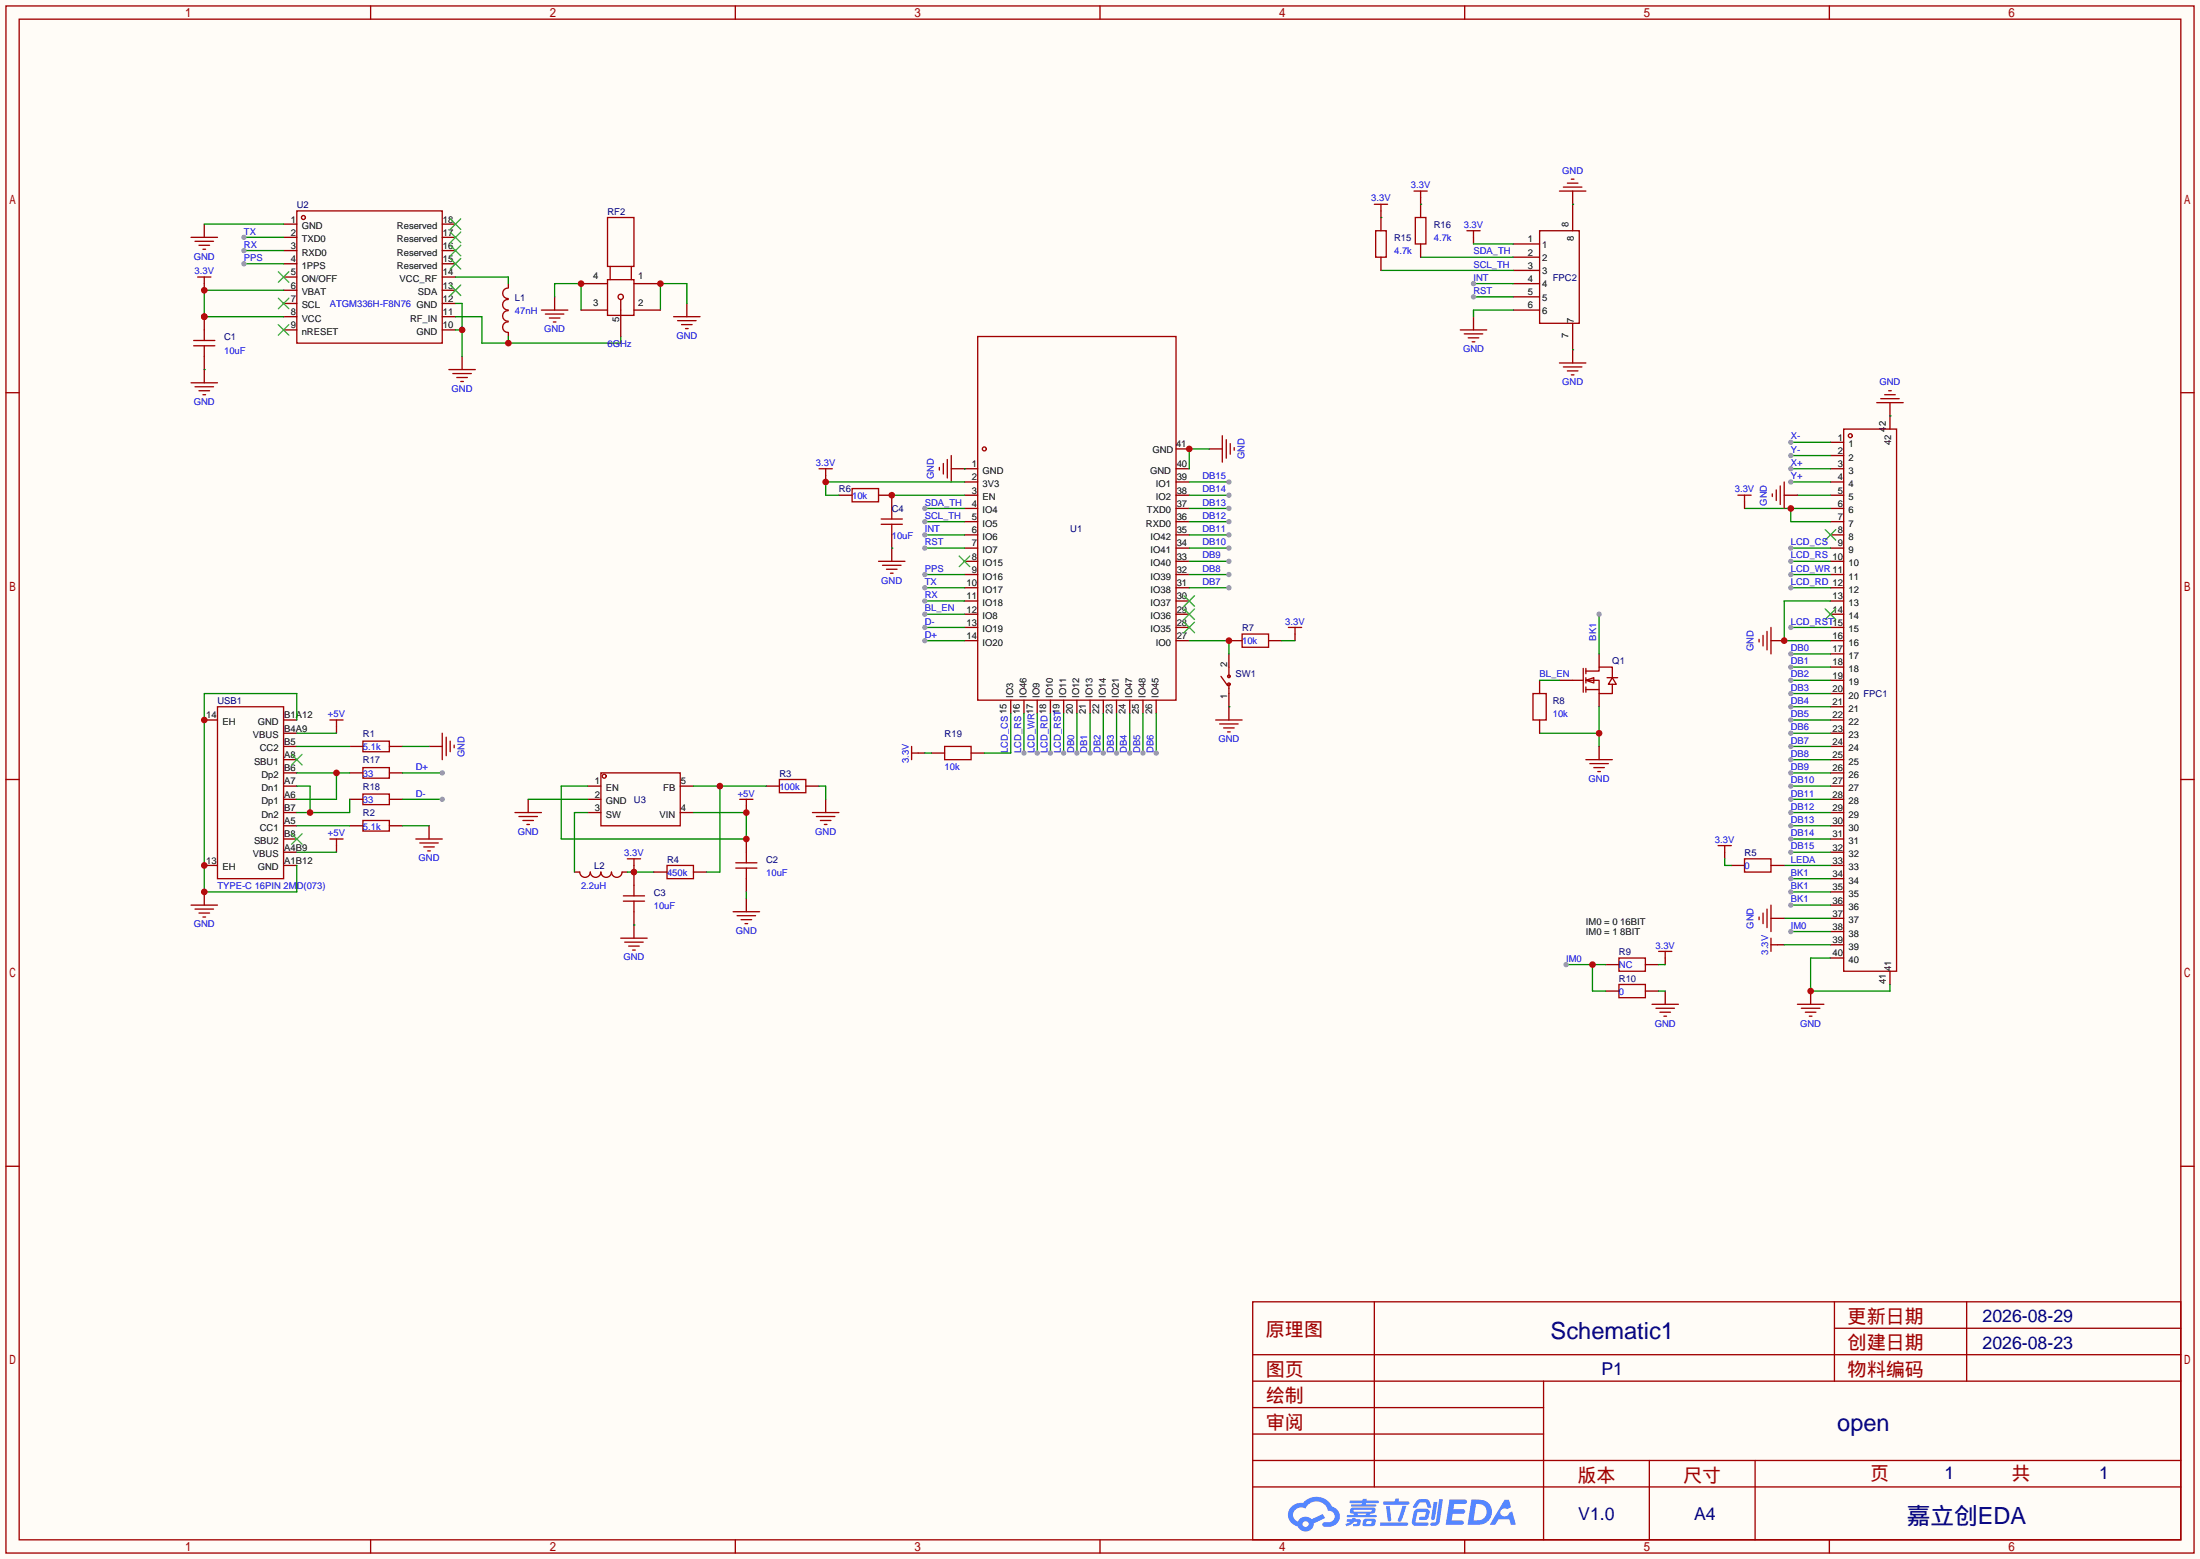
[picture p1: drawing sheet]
<svg xmlns="http://www.w3.org/2000/svg" width="423mm" height="299mm" viewBox="0 0 423 299" stroke-linecap="round" stroke-linejoin="round" font-family="sans-serif">
<path d="M0 0h422.7v299.5h-422.7z" fill="#fffcf7"/>
<g fill="none" stroke="#a10000" stroke-width=".25">
<path d="M1.1 1.1h420.4v297.2h-420.4zM3.7 3.7h415.3v292.1h-415.3zM71.2 1.1v2.6M141.3 1.1v2.6M211.3 1.1v2.6M281.4 1.1v2.6M351.5 1.1v2.6M1.1 75.4h2.6M419 75.4h2.5M1.1 149.7h2.6M419 149.7h2.5M1.1 224h2.6"/>
<path d="M419 224h2.5M240.7 250.1h178.3v45.7h-178.3zM264 250.1v35.5M352.4 250.1v15.2M352.4 255.1h66.6M377.8 250.1v15.2M240.7 270.4h55.8M240.7 265.3h178.3M240.7 275.5h55.8M240.7 260.2h178.3M296.5 265.3v30.5M71.2 295.8v2.5"/>
<path d="M141.3 295.8v2.5M211.3 295.8v2.5M240.7 285.6h178.3M240.7 280.5h178.3M281.4 295.8v2.5M316.9 280.5v15.3M337.2 280.5v15.3M351.5 295.8v2.5"/>
</g>
<g fill="#5487ff">
<path d="M278.5 288h2.1a.97 .97 0 0 1 1.3 .5 .53 .53 0 0 1-.7 .4h-1.8l-.2 1h1.9a.43 .43 0 0 1 .4 .5 .43 .43 0 0 1-.5 .4h-1.9l-.2 1.3h1.7a.45 .45 0 0 1 .6 .1 .45 .45 0 0 1-.2 .6l-3.3 .1z"/>
<path d="M289.1 288.1h.8l.4 1.4-.7 .4a.82 .82 0 0 0-1.2 .1 .82 .82 0 0 0 .1 1.1 .82 .82 0 0 0 1.1 0l.3-.5 .6-.3 .7 2.6h-1l-.2-1.1h-2.1l-.6 1.1h-1.1z"/>
<path d="M275.4 288.5h.8l-.5 3.2a.36 .36 0 0 1-.4 .3 .36 .36 0 0 1-.4-.3z"/>
<path d="M276.5 288h.7l-.6 4.3a1.13 1.13 0 0 1-1.8 .6l.2-.4 .7-.1 .2-.2z"/>
<path d="M272.2 288.3l.6-.3h1a.77 .77 0 0 1 .9 .5l.3 .9-.2 .2h-.5l-.3-.9-.2-.1h-1l-.7 1h-.6l-.1-.2z"/>
<path d="M271.8 290.2l.5-.4h1.7a.66 .66 0 0 1 .6 1l-.1 .4a.81 .81 0 0 1-.9 .8h-.7a.32 .32 0 0 1-.3-.4 .32 .32 0 0 1 .4-.3h.7l.2-.8h-1.6l-.3 1.9 2.1 .1a.32 .32 0 0 1 .3 .3 .32 .32 0 0 1-.3 .3h-2.3l-.5-.3-.1-.5z"/>
<path d="M265.2 292.4h5a.33 .33 0 0 1 .3 .4 .33 .33 0 0 1-.3 .3h-4.9l-.2-.2z"/>
<path d="M269.5 289.3h.7l-.6 2a1.04 1.04 0 0 1-.7 1l-.4-.3z"/>
<path d="M266.3 289.3h.7l.3 2.6a.34 .34 0 0 1-.3 .3 .34 .34 0 0 1-.4-.2z"/>
<path d="M265.8 288.4h2.2l.2-.6h.6l-.1 .6h1.8a.32 .32 0 0 1 .3 .3 .32 .32 0 0 1-.4 .3h-4.5l-.2-.1z"/>
<path d="M258.8 291.8h.9l.1-.2h.7l-.1 .2 .9 .1a.82 .82 0 0 1-.6 1.3h-.8v-.5l.8-.1v-.3h-.5l-.5 .4-1 .5-.2-.5 1-.4h-.8z"/>
<path d="M259.3 288.3h2.5v-.4h.8l-.1 .4h2.2l.2 .2-.2 .2h-2.3v.3h1.8l.2 .2-.2 .2h-4.5l-.2-.2 .1-.2h2l.1-.3h-2.3l-.1-.1z"/>
<path d="M282.7 288l-.8 4.9h1.7a2.47 2.47 0 0 0 2.9-1.7 2.47 2.47 0 0 0-1.4-3zM283.6 288.9a1.61 1.61 0 0 1 2 1.4 1.61 1.61 0 0 1-1.8 1.8h-.7z"/>
<path d="M259.5 289.8a.55 .55 0 0 0-.2 .7 .55 .55 0 0 0 .7 .2l.1 .3h-1.3v.4h5.5l.2-.1-.2-.3h-1.2l.2-.3a.7 .7 0 0 0 .8-.2 .7 .7 0 0 0 0-.9h-4.2zM260.1 290h3.3l.2 .1-.2 .3h-3.3l-.1-.2zM260.8 290.7h1.7l-.2 .3h-1.4z"/>
<path d="M262 291.9a1.05 1.05 0 0 0-.1 1.2 2.91 2.91 0 0 0 2.2-.1 .98 .98 0 0 0 0-1.2l-1.6-.1zM262.6 292.2h.8h.1v.3l-.2 .2h-.8z"/>
<path d="M248.2 289.4a2.23 2.23 0 0 0-.7 2.3 2.23 2.23 0 0 0 1.8 1.5 1.58 1.58 0 0 0 1.8 1 1.58 1.58 0 0 0 1.3-1.6l2.2-1-.5-.8-2.1 1a1.65 1.65 0 0 0-2.7 .5 1.45 1.45 0 0 1-.7-2 1.45 1.45 0 0 1 2-.6l.2 .1a2.3 2.3 0 0 1 2.3-1.4 2.3 2.3 0 0 1 2.1 1.8 1.12 1.12 0 0 1 1.2 1 1.12 1.12 0 0 1-1.1 1.2h-.7a.45 .45 0 0 0-.6 .4 .45 .45 0 0 0 .5 .5 2.21 2.21 0 0 0 2.2-.6 2.21 2.21 0 0 0 .5-2.2 2.13 2.13 0 0 0-1.3-1.1 3.3 3.3 0 0 0-5.6-.7l-1.1 .1zM250.3 292.8a.57 .57 0 0 1 1.1 0 .57 .57 0 0 1-1.1 0z"/>
</g>
<g fill="none" stroke="#a10000" stroke-width=".25">
<path d="M57 40.5h28v25.4h-28zM295.8 44.3h7.6v17.8h-7.6zM187.8 64.6h38.1v69.9h-38.1zM354.2 82.4h10.2v104.2h-10.2zM41.8 135.8h12.7v33h-12.7zM115.4 148.5h15.3v10.1h-15.3z"/>
<circle cx="58.3" cy="41.8" r=".38"/>
<circle cx="189.1" cy="86.2" r=".38"/>
<circle cx="355.5" cy="83.7" r=".38"/>
<circle cx="116.1" cy="149.1" r=".38"/>
</g>
<g fill="none" stroke="#870000" stroke-width=".25">
<path d="M302.1 39.2v5.1M54.5 43.1h2.5M54.5 45.6h2.5M54.5 48.1h2.5M54.5 50.7h2.5M54.5 53.2h2.5M54.5 55.8h2.5M54.5 58.3h2.5M85 43.1h2.5M85 45.6h2.5M85 48.1h2.5M85 50.7h2.5"/>
<path d="M85 53.2h2.5M85 55.8h2.5M85 58.3h2.5M290.7 46.9h5.1M290.7 49.4h5.1M290.7 51.9h5.1M290.7 54.5h5.1M290.7 57h5.1M290.7 59.6h5.1M54.5 60.8h2.5M54.5 63.4h2.5M85 60.8h2.5"/>
<path d="M85 63.4h2.5M302.1 62.1v5.1M363.1 79.9v2.5M185.3 90h2.5M185.3 92.6h2.5M185.3 95.1h2.5M185.3 97.7h2.5M225.9 90h2.6M225.9 92.6h2.6M225.9 95.1h2.6M225.9 97.7h2.6M225.9 86.2h2.6"/>
<path d="M351.7 85h2.5M351.7 87.5h2.5M351.7 90h2.5M351.7 92.6h2.5M351.7 95.1h2.5M351.7 97.7h2.5M185.3 100.2h2.5M185.3 102.7h2.5M185.3 105.3h2.5M185.3 107.8h2.5M185.3 110.4h2.5M185.3 112.9h2.5"/>
<path d="M185.3 115.4h2.5M185.3 118h2.5M225.9 100.2h2.6M225.9 102.7h2.6M225.9 105.3h2.6M225.9 107.8h2.6M225.9 110.4h2.6M225.9 112.9h2.6M225.9 115.4h2.6M225.9 118h2.6M351.7 100.2h2.5M351.7 102.7h2.5"/>
<path d="M351.7 105.3h2.5M351.7 107.8h2.5M351.7 110.4h2.5M351.7 112.9h2.5M351.7 115.4h2.5M351.7 118h2.5M39.2 138.3h2.6M54.5 138.3h2.5M185.3 120.5h2.5M185.3 123.1h2.5M194.2 134.5v2.5M196.7 134.5v2.5"/>
<path d="M199.3 134.5v2.5M201.8 134.5v2.5M204.3 134.5v2.5M206.9 134.5v2.5M209.4 134.5v2.5M212 134.5v2.5M214.5 134.5v2.5M217 134.5v2.5M219.6 134.5v2.5M222.1 134.5v2.5M225.9 120.5h2.6M225.9 123.1h2.6"/>
<path d="M351.7 120.5h2.5M351.7 123.1h2.5M351.7 125.6h2.5M351.7 128.1h2.5M351.7 130.7h2.5M351.7 133.2h2.5M351.7 135.8h2.5M351.7 138.3h2.5M54.5 140.8h2.5M54.5 143.4h2.5M54.5 145.9h2.5M54.5 148.5h2.5"/>
<path d="M54.5 151h2.5M54.5 153.5h2.5M54.5 156.1h2.5M54.5 158.6h2.5M112.9 151h2.5M112.9 153.5h2.5M112.9 156.1h2.5M130.7 151h2.5M130.7 156.1h2.5M351.7 140.8h2.5M351.7 143.4h2.5M351.7 145.9h2.5"/>
<path d="M351.7 148.5h2.5M351.7 151h2.5M351.7 153.5h2.5M351.7 156.1h2.5M351.7 158.6h2.5M39.2 166.2h2.6M54.5 161.2h2.5M54.5 163.7h2.5M54.5 166.2h2.5M351.7 161.2h2.5M351.7 163.7h2.5M351.7 166.2h2.5"/>
<path d="M351.7 168.8h2.5M351.7 171.3h2.5M351.7 173.9h2.5M351.7 176.4h2.5M351.7 178.9h2.5M351.7 181.5h2.5M351.7 184h2.5M363.1 186.6v2.5"/>
</g>
<g fill="none" stroke="#3c3" stroke-width=".25">
<path d="M53.5 52.2l2 2M53.5 57.3l2 2M55.5 52.2l-2 2M55.5 57.3l-2 2M86.5 54.7l2 2.1M86.5 49.7l2 2M86.5 47.1l2 2M86.5 44.6l2 2M86.5 42l2 2.1M88.5 54.7l-2 2.1M88.5 49.7l-2 2M88.5 47.1l-2 2"/>
<path d="M88.5 44.6l-2 2M88.5 42l-2 2.1M53.5 62.4l2 2M55.5 62.4l-2 2M184.3 106.8l2 2M186.3 106.8l-2 2M227.5 119.5l2 2M227.5 117l2 2M227.5 114.4l2 2.1M229.5 119.5l-2 2M229.5 117l-2 2M229.5 114.4l-2 2.1"/>
<path d="M350.6 101.7l2.1 2.1M350.6 117l2.1 2M352.7 101.7l-2.1 2.1M352.7 117l-2.1 2M56 144.9l2 2M58 144.9l-2 2M56 160.1l2 2.1M58 160.1l-2 2.1"/>
</g>
<path d="M344 85h7.7" fill="none" stroke="#008700" stroke-width=".25"/>
<circle cx="344" cy="85" r=".51" fill="#999"/>
<path d="M344 87.5h7.7" fill="none" stroke="#008700" stroke-width=".25"/>
<circle cx="344" cy="87.5" r=".51" fill="#999"/>
<path d="M344 90h7.7" fill="none" stroke="#008700" stroke-width=".25"/>
<circle cx="344" cy="90" r=".51" fill="#999"/>
<path d="M344 92.6h7.7" fill="none" stroke="#008700" stroke-width=".25"/>
<circle cx="344" cy="92.6" r=".51" fill="#999"/>
<path d="M335.2 97.7h16.5M344 97.7v2.5h7.7M345.3 95.1h6.4" fill="none" stroke="#008700" stroke-width=".25"/>
<circle cx="344" cy="97.7" r=".63" fill="#c00"/>
<path d="M344 105.3h7.7" fill="none" stroke="#008700" stroke-width=".25"/>
<circle cx="344" cy="105.3" r=".51" fill="#999"/>
<path d="M344 107.8h7.7" fill="none" stroke="#008700" stroke-width=".25"/>
<circle cx="344" cy="107.8" r=".51" fill="#999"/>
<path d="M344 110.4h7.7" fill="none" stroke="#008700" stroke-width=".25"/>
<circle cx="344" cy="110.4" r=".51" fill="#999"/>
<path d="M344 112.9h7.7" fill="none" stroke="#008700" stroke-width=".25"/>
<circle cx="344" cy="112.9" r=".51" fill="#999"/>
<path d="M344 120.5h7.7" fill="none" stroke="#008700" stroke-width=".25"/>
<circle cx="344" cy="120.5" r=".51" fill="#999"/>
<path d="M344 125.6h7.7" fill="none" stroke="#008700" stroke-width=".25"/>
<circle cx="344" cy="125.6" r=".51" fill="#999"/>
<path d="M344 128.1h7.7" fill="none" stroke="#008700" stroke-width=".25"/>
<circle cx="344" cy="128.1" r=".51" fill="#999"/>
<path d="M344 130.7h7.7" fill="none" stroke="#008700" stroke-width=".25"/>
<circle cx="344" cy="130.7" r=".51" fill="#999"/>
<path d="M344 133.2h7.7" fill="none" stroke="#008700" stroke-width=".25"/>
<circle cx="344" cy="133.2" r=".51" fill="#999"/>
<path d="M344 135.8h7.7" fill="none" stroke="#008700" stroke-width=".25"/>
<circle cx="344" cy="135.8" r=".51" fill="#999"/>
<path d="M344 138.3h7.7" fill="none" stroke="#008700" stroke-width=".25"/>
<circle cx="344" cy="138.3" r=".51" fill="#999"/>
<path d="M344 140.8h7.7" fill="none" stroke="#008700" stroke-width=".25"/>
<circle cx="344" cy="140.8" r=".51" fill="#999"/>
<path d="M344 143.4h7.7" fill="none" stroke="#008700" stroke-width=".25"/>
<circle cx="344" cy="143.4" r=".51" fill="#999"/>
<path d="M344 145.9h7.7" fill="none" stroke="#008700" stroke-width=".25"/>
<circle cx="344" cy="145.9" r=".51" fill="#999"/>
<path d="M344 148.5h7.7" fill="none" stroke="#008700" stroke-width=".25"/>
<circle cx="344" cy="148.5" r=".51" fill="#999"/>
<path d="M344 151h7.7" fill="none" stroke="#008700" stroke-width=".25"/>
<circle cx="344" cy="151" r=".51" fill="#999"/>
<path d="M344 153.5h7.7" fill="none" stroke="#008700" stroke-width=".25"/>
<circle cx="344" cy="153.5" r=".51" fill="#999"/>
<path d="M344 156.1h7.7" fill="none" stroke="#008700" stroke-width=".25"/>
<circle cx="344" cy="156.1" r=".51" fill="#999"/>
<path d="M344 158.6h7.7" fill="none" stroke="#008700" stroke-width=".25"/>
<circle cx="344" cy="158.6" r=".51" fill="#999"/>
<path d="M344 161.2h7.7" fill="none" stroke="#008700" stroke-width=".25"/>
<circle cx="344" cy="161.2" r=".51" fill="#999"/>
<path d="M344 163.7h7.7" fill="none" stroke="#008700" stroke-width=".25"/>
<circle cx="344" cy="163.7" r=".51" fill="#999"/>
<path d="M342.8 166.2h8.9M344 168.8h7.7" fill="none" stroke="#008700" stroke-width=".25"/>
<circle cx="344" cy="168.8" r=".51" fill="#999"/>
<path d="M344 171.3h7.7" fill="none" stroke="#008700" stroke-width=".25"/>
<circle cx="344" cy="171.3" r=".51" fill="#999"/>
<path d="M344 173.9h7.7" fill="none" stroke="#008700" stroke-width=".25"/>
<circle cx="344" cy="173.9" r=".51" fill="#999"/>
<path d="M342.8 176.4h8.9M344 178.9h7.7" fill="none" stroke="#008700" stroke-width=".25"/>
<circle cx="344" cy="178.9" r=".51" fill="#999"/>
<path d="M302.1 36.7v2.5M283.1 60.8v2.6M302.1 67.2v2.5M363.1 77.3v2.6M299.6 130.7h2.5M307.2 125.6v2.5M307.2 133.2v2.6M347.9 190.4v2.5" fill="none" stroke="#870000" stroke-width=".25"/>
<g fill="none" stroke="#a10000" stroke-width=".25">
<path d="M299.6 36.7h5.1M300.4 35.9h3.5M301.1 35.2h2M301.9 34.4h.5M280.5 63.4h5.1M281.3 64.1h3.6M282.1 64.9h2M282.8 65.7h.5M299.6 69.7h5.1M300.4 70.5h3.5M301.1 71.2h2M301.9 72h.5"/>
<path d="M360.6 77.3h5M361.3 76.6h3.6M362.1 75.8h2M362.8 75.1h.5M302.1 130.7h2.1M304.2 128.4v4.6M304.7 130.7l1.5-.5v1zM304.7 128.9h2.5v-.8h2.6v2.1M304.7 130.7h2.5v2.5h2.6v-1.8M304.7 132.5h2.5M304.7 128.4v1M304.7 130.2v1"/>
<path d="M304.7 132v1M308.7 130.2h2.1M309.8 130.2l.7 1.2h-1.5zM345.3 192.9h5.1M346.1 193.7h3.5M346.8 194.4h2.1M347.6 195.2h.5"/>
</g>
<path d="M363.1 79.9h.1M307.2 118v7.6" fill="none" stroke="#008700" stroke-width=".25"/>
<circle cx="307.2" cy="118" r=".51" fill="#999"/>
<path d="M307.2 135.8v7.6M295.8 140.8h11.4" fill="none" stroke="#008700" stroke-width=".25"/>
<circle cx="307.2" cy="140.8" r=".63" fill="#c00"/>
<path d="M97.7 54.5v.7M97.7 63.9v.7" fill="none" stroke="#870000" stroke-width=".25"/>
<path d="M97.6 59.7a1.01 1.01 0 0 0-1 1 1.01 1.01 0 0 0 1 1M97.6 57.5a1.01 1.01 0 0 0-1 1 1.01 1.01 0 0 0 1 1M97.6 55.3a1.01 1.01 0 0 0-1 1 1.01 1.01 0 0 0 1 1.1M97.7 61.8a1.01 1.01 0 0 0-1.1 1 1.01 1.01 0 0 0 1 1.1" fill="none" stroke="#a10000" stroke-width=".25"/>
<path d="M87.5 53.2h10.2v1.3M87.5 60.8h5.1v5.1h26.7v-1.3M97.7 64.6v1.3" fill="none" stroke="#008700" stroke-width=".25"/>
<circle cx="97.7" cy="65.9" r=".63" fill="#c00"/>
<path d="M39.2 43.1v2.5M106.6 57v2.6M132 58.3v2.5M39.2 71v2.5M88.8 68.5v2.5M182.8 90h2.5M232.3 86.2h2.5M39.2 171.3v2.6" fill="none" stroke="#870000" stroke-width=".25"/>
<g fill="none" stroke="#a10000" stroke-width=".25">
<path d="M36.7 45.6h5.1M37.5 46.4h3.5M38.2 47.1h2.1M39 47.9h.5M104 59.6h5.1M36.7 73.5h5.1M37.5 74.3h3.5M38.2 75.1h2.1M39 75.8h.5M86.2 71h5.1M87 71.8h3.6M87.8 72.5h2"/>
<path d="M88.5 73.3h.5M104.8 60.3h3.5M105.5 61.1h2.1M106.3 61.8h.5M129.4 60.8h5.1M130.2 61.6h3.5M130.9 62.4h2.1M131.7 63.1h.5M180.5 89.8v.5M181.2 89v2.1M182 88.3v3.5M182.8 87.5v5.1"/>
<path d="M234.8 83.7v5.1M235.6 84.5v3.5M236.3 85.2v2M237.1 86v.5M36.7 173.9h5.1M37.5 174.6h3.5M38.2 175.4h2.1M39 176.1h.5"/>
</g>
<path d="M39.2 43.1h15.3M46.9 45.6h7.6M106.6 57v-2.5h5v5.1M132 58.3v-3.8h-5.1v5.1" fill="none" stroke="#008700" stroke-width=".25"/>
<circle cx="46.9" cy="45.6" r=".51" fill="#999"/>
<path d="M46.9 48.1h7.6" fill="none" stroke="#008700" stroke-width=".25"/>
<circle cx="46.9" cy="48.1" r=".51" fill="#999"/>
<path d="M272.9 38v1.2M39.2 54.5v1.3M265.3 40.5v1.3M283.1 45.6v1.3M158.6 91.3v1.3M335.2 96.4v1.3M248.8 121.8v1.3M176.4 144.7h1.3M121.8 166.2v1.3M331.3 163.7v1.3M319.9 184v1.3M341.5 181.5h1.3" fill="none" stroke="#870000" stroke-width=".25"/>
<g fill="none" stroke="#a10000" stroke-width=".25">
<path d="M264 39.2h2.6M265.3 39.2v1.3M271.7 36.7h2.5M272.9 36.7v1.3M38 53.2h2.5M39.2 53.2v1.3M281.8 44.3h2.6M283.1 44.3v1.3M157.4 90h2.5M158.6 90v1.3M333.9 95.1h2.5M335.2 95.1v1.3"/>
<path d="M247.5 120.5h2.6M248.8 120.5v1.3M175.1 143.4v2.5M175.1 144.7h1.3M120.5 165h2.6M121.8 165v1.2M330.1 162.4h2.5M331.3 162.4v1.3M318.6 182.8h2.6M319.9 182.8v1.2M340.2 180.2v2.6M340.2 181.5h1.3"/>
</g>
<path d="M54.5 55.8h-15.3v5h15.3" fill="none" stroke="#008700" stroke-width=".25"/>
<g fill="#c00">
<circle cx="39.2" cy="55.8" r=".63"/>
<circle cx="39.2" cy="60.8" r=".63"/>
</g>
<g fill="none" stroke="#a10000" stroke-width=".25">
<path d="M37.2 66.4h4.1M37.2 65.4h4.1M39.2 63.4v2M169.3 99.7h4.1M171.3 97.7v2M169.3 100.7h4.1M171.3 100.7v2M119.8 173.1h4M119.8 172.1h4M121.8 170.1v2M121.8 173.1v2M141.4 166.8h4"/>
<path d="M141.4 165.7h4M143.4 163.7v2M143.4 166.8v2"/>
</g>
<path d="M39.2 60.8v2.6M39.2 68.5v2.5M171.3 95.1v2.6M171.3 102.7v2.6M121.8 167.5v2.6M121.8 175.1v2.6M143.4 161.2v2.5M143.4 168.8v2.5" fill="none" stroke="#870000" stroke-width=".25"/>
<circle cx="39.2" cy="60.8" r=".63" fill="#c00"/>
<path d="M39.2 66.4v2.1" fill="none" stroke="#a10000" stroke-width=".25"/>
<path d="M87.5 58.3h1.3v10.2M39.2 71h.1M87.5 63.4h1.3" fill="none" stroke="#008700" stroke-width=".25"/>
<circle cx="88.8" cy="63.4" r=".63" fill="#c00"/>
<path d="M265.3 51.9h25.4M272.9 49.4h17.8M283.1 46.9h7.6M283.1 54.5h7.6" fill="none" stroke="#008700" stroke-width=".25"/>
<circle cx="283.1" cy="54.5" r=".51" fill="#999"/>
<path d="M283.1 57h7.6" fill="none" stroke="#008700" stroke-width=".25"/>
<circle cx="283.1" cy="57" r=".51" fill="#999"/>
<path d="M302.1 39.2h.1M290.7 59.6h-7.6v1.2M302.1 67.2h.1M57 138.3v-5.1h-17.8v38.1h17.8v-5.1" fill="none" stroke="#008700" stroke-width=".25"/>
<g fill="#c00">
<circle cx="39.2" cy="171.3" r=".63"/>
<circle cx="39.2" cy="166.2" r=".63"/>
<circle cx="39.2" cy="138.3" r=".63"/>
</g>
<g fill="none" stroke="#870000" stroke-width=".25">
<path d="M272.9 39.2v2.6M265.3 41.8v2.5M265.3 49.4v2.5M272.9 46.9v2.5M64.6 139.6v1.2M67.2 153.5h2.5M67.2 148.5h2.5M67.2 143.4h2.5M67.2 158.6h2.5M74.8 153.5h2.5M74.8 148.5h2.5M74.8 143.4h2.5"/>
<path d="M74.8 158.6h2.5M143.4 154.8v1.3M64.6 162.4v1.3"/>
</g>
<path d="M264.3 44.3h2v5.1h-2zM271.9 41.8h2v5.1h-2zM63.4 138.3h2.5M64.6 138.3v1.3M69.7 152.5h5.1v2.1h-5.1zM69.7 147.4h5.1v2.1h-5.1zM69.7 142.4h5.1v2h-5.1zM69.7 157.6h5.1v2h-5.1zM142.1 153.5h2.6M143.4 153.5v1.3M63.4 161.2h2.5M64.6 161.2v1.2" fill="none" stroke="#a10000" stroke-width=".25"/>
<path d="M57 143.4h10.2M57 158.6h10.2M57 140.8h7.6M57 148.5h10.2M64.6 148.5v5h-7.6M57 163.7h7.6" fill="none" stroke="#008700" stroke-width=".25"/>
<circle cx="64.6" cy="148.5" r=".63" fill="#c00"/>
<path d="M57 151h2.6v5.1M67.2 153.5v2.6h-10.2" fill="none" stroke="#008700" stroke-width=".25"/>
<circle cx="59.6" cy="156.1" r=".63" fill="#c00"/>
<path d="M82.4 143.4h2.6M82.4 158.6v2.6" fill="none" stroke="#870000" stroke-width=".25"/>
<path d="M85 140.8v5.1M85.7 141.6v3.6M86.5 142.4v2M87.2 143.1v.5M79.9 161.2h5.1M80.6 161.9h3.6M81.4 162.7h2M82.2 163.4h.5" fill="none" stroke="#a10000" stroke-width=".25"/>
<path d="M77.3 143.4h5.1M77.3 158.6h5.1M112.9 151h-5.1v10.2h35.6v-5.1h-10.2" fill="none" stroke="#008700" stroke-width=".25"/>
<g fill="#c00">
<circle cx="143.4" cy="156.1" r=".63"/>
<circle cx="143.4" cy="161.2" r=".63"/>
</g>
<path d="M101.5 153.5v2.6M158.6 153.5v2.6M110.4 167.5h1M119.5 167.5h1M121.8 177.7v2.5M143.4 172.6v2.5" fill="none" stroke="#870000" stroke-width=".25"/>
<g fill="none" stroke="#a10000" stroke-width=".25">
<path d="M98.9 156.1h5.1M99.7 156.8h3.6M100.5 157.6h2M101.2 158.4h.5M156.1 156.1h5.1M156.8 156.8h3.6M157.6 157.6h2M158.4 158.4h.5M111.4 167.5a1.02 1.02 0 0 0 1 1 1.02 1.02 0 0 0 1-1 1.02 1.02 0 0 0 1 1 1.02 1.02 0 0 0 1-1 1.02 1.02 0 0 0 1.1 1 1.02 1.02 0 0 0 1-1 1.02 1.02 0 0 0 1 1 1.02 1.02 0 0 0 1-1M140.8 175.1h5.1M141.6 175.9h3.6M142.4 176.7h2"/>
<path d="M143.1 177.4h.5M119.3 180.2h5M120 181h3.6M120.8 181.7h2M121.5 182.5h.5"/>
</g>
<path d="M101.5 153.5h11.4M112.9 156.1h-2.5v11.4M120.5 167.5h5.1M143.4 171.3v1.3" fill="none" stroke="#008700" stroke-width=".25"/>
<circle cx="121.8" cy="167.5" r=".63" fill="#c00"/>
<path d="M163.7 93.9h5.1v2.5h-5.1zM238.6 121.8h5.1v2.5h-5.1zM294.5 133.2h2.6v5.1h-2.6zM149.7 149.7h5.1v2.6h-5.1zM181.5 143.4h5.1v2.5h-5.1zM128.1 166.2h5.1v2.6h-5.1zM335.2 165h5v2.5h-5zM311 189.1h5.1v2.5h-5.1zM311 184h5.1v2.6h-5.1z" fill="none" stroke="#a10000" stroke-width=".25"/>
<g fill="none" stroke="#870000" stroke-width=".25">
<path d="M161.2 95.1h2.5M168.8 95.1h2.5M236.1 123.1h2.5M243.7 123.1h2.6M295.8 130.7v2.5M295.8 138.3v2.5M147.2 151h2.5M154.8 151h2.6M178.9 144.7h2.6M186.6 144.7h2.5M125.6 167.5h2.5M133.2 167.5h2.6"/>
<path d="M332.6 166.2h2.6M340.2 166.2h2.6M308.5 190.4h2.5M308.5 185.3h2.5M316.1 190.4h2.5M316.1 185.3h2.5"/>
</g>
<path d="M133.2 151h14M138.3 151v16.5h-2.5" fill="none" stroke="#008700" stroke-width=".25"/>
<circle cx="138.3" cy="151" r=".63" fill="#c00"/>
<path d="M185.3 90h.1M185.3 92.6h-26.7v2.5h2.6M157.4 151h1.2v2.5M121.8 177.7h.1M331.3 165v1.2h1.3" fill="none" stroke="#008700" stroke-width=".25"/>
<circle cx="158.6" cy="92.6" r=".63" fill="#c00"/>
<path d="M342.8 95.1h2.5M340.2 123.1h2.6M307.2 143.4v2.5M340.2 176.4h2.6M319.9 190.4v2.5" fill="none" stroke="#870000" stroke-width=".25"/>
<g fill="none" stroke="#a10000" stroke-width=".25">
<path d="M340.5 94.9v.5M341.2 94.1v2M342 93.3v3.6M342.8 92.6v5.1M337.9 122.8v.5M338.7 122v2.1M339.5 121.3v3.5M340.2 120.5v5.1M304.7 145.9h5.1M305.4 146.7h3.6M306.2 147.4h2M307 148.2h.5"/>
<path d="M337.9 176.1v.6M338.7 175.4v2M339.5 174.6v3.6M340.2 173.9v5M317.4 192.9h5.1M318.1 193.7h3.6M318.9 194.4h2M319.7 195.2h.5"/>
</g>
<path d="M171.3 95.1h14" fill="none" stroke="#008700" stroke-width=".25"/>
<circle cx="171.3" cy="95.1" r=".63" fill="#c00"/>
<g fill="none" stroke="#a10000" stroke-width=".25">
<path d="M234.6 129.9l1.2 1.8M236.1 128.1v1.8M236.1 131.4v1.8"/>
<circle cx="236.1" cy="129.9" r=".25"/>
<circle cx="236.1" cy="131.4" r=".25"/>
</g>
<path d="M236.1 125.6v2.5M236.1 133.2v2.6" fill="none" stroke="#870000" stroke-width=".25"/>
<path d="M228.5 123.1h7.6v2.5" fill="none" stroke="#008700" stroke-width=".25"/>
<circle cx="236.1" cy="123.1" r=".63" fill="#c00"/>
<path d="M236.1 135.8v2.5" fill="none" stroke="#870000" stroke-width=".25"/>
<path d="M233.6 138.3h5M234.3 139.1h3.6M235.1 139.8h2M235.8 140.6h.5" fill="none" stroke="#a10000" stroke-width=".25"/>
<path d="M177.7 123.1h7.6M236.1 135.8h.1M246.3 123.1h2.5M295.8 130.7h3.8" fill="none" stroke="#008700" stroke-width=".25"/>
<circle cx="177.7" cy="123.1" r=".51" fill="#999"/>
<path d="M177.7 120.5h7.6" fill="none" stroke="#008700" stroke-width=".25"/>
<circle cx="177.7" cy="120.5" r=".51" fill="#999"/>
<path d="M232.3 86.2h-3.8v3.8" fill="none" stroke="#008700" stroke-width=".25"/>
<circle cx="228.5" cy="86.2" r=".63" fill="#c00"/>
<path d="M228.5 92.6h7.6" fill="none" stroke="#008700" stroke-width=".25"/>
<circle cx="236.1" cy="92.6" r=".51" fill="#999"/>
<path d="M228.5 95.1h7.6" fill="none" stroke="#008700" stroke-width=".25"/>
<circle cx="236.1" cy="95.1" r=".51" fill="#999"/>
<path d="M228.5 97.7h7.6" fill="none" stroke="#008700" stroke-width=".25"/>
<circle cx="236.1" cy="97.7" r=".51" fill="#999"/>
<path d="M228.5 100.2h7.6" fill="none" stroke="#008700" stroke-width=".25"/>
<circle cx="236.1" cy="100.2" r=".51" fill="#999"/>
<path d="M228.5 102.7h7.6" fill="none" stroke="#008700" stroke-width=".25"/>
<circle cx="236.1" cy="102.7" r=".51" fill="#999"/>
<path d="M228.5 105.3h7.6" fill="none" stroke="#008700" stroke-width=".25"/>
<circle cx="236.1" cy="105.3" r=".51" fill="#999"/>
<path d="M228.5 107.8h7.6" fill="none" stroke="#008700" stroke-width=".25"/>
<circle cx="236.1" cy="107.8" r=".51" fill="#999"/>
<path d="M228.5 110.4h7.6" fill="none" stroke="#008700" stroke-width=".25"/>
<circle cx="236.1" cy="110.4" r=".51" fill="#999"/>
<path d="M228.5 112.9h7.6" fill="none" stroke="#008700" stroke-width=".25"/>
<circle cx="236.1" cy="112.9" r=".51" fill="#999"/>
<path d="M222.1 137v7.7" fill="none" stroke="#008700" stroke-width=".25"/>
<circle cx="222.1" cy="144.7" r=".51" fill="#999"/>
<path d="M217 137v7.7" fill="none" stroke="#008700" stroke-width=".25"/>
<circle cx="217" cy="144.7" r=".51" fill="#999"/>
<path d="M214.5 137v7.7" fill="none" stroke="#008700" stroke-width=".25"/>
<circle cx="214.5" cy="144.7" r=".51" fill="#999"/>
<path d="M212 137v7.7" fill="none" stroke="#008700" stroke-width=".25"/>
<circle cx="212" cy="144.7" r=".51" fill="#999"/>
<path d="M209.4 137v7.7" fill="none" stroke="#008700" stroke-width=".25"/>
<circle cx="209.4" cy="144.7" r=".51" fill="#999"/>
<path d="M206.9 137v7.7" fill="none" stroke="#008700" stroke-width=".25"/>
<circle cx="206.9" cy="144.7" r=".51" fill="#999"/>
<path d="M204.3 137v7.7" fill="none" stroke="#008700" stroke-width=".25"/>
<circle cx="204.3" cy="144.7" r=".51" fill="#999"/>
<path d="M201.8 137v7.7" fill="none" stroke="#008700" stroke-width=".25"/>
<circle cx="201.8" cy="144.7" r=".51" fill="#999"/>
<path d="M196.7 137v7.7" fill="none" stroke="#008700" stroke-width=".25"/>
<circle cx="196.7" cy="144.7" r=".51" fill="#999"/>
<path d="M177.7 118h7.6M194.2 137v7.7h-5.1" fill="none" stroke="#008700" stroke-width=".25"/>
<circle cx="177.7" cy="118" r=".51" fill="#999"/>
<path d="M177.7 105.3h7.6" fill="none" stroke="#008700" stroke-width=".25"/>
<circle cx="177.7" cy="105.3" r=".51" fill="#999"/>
<path d="M177.7 102.7h7.6" fill="none" stroke="#008700" stroke-width=".25"/>
<circle cx="177.7" cy="102.7" r=".51" fill="#999"/>
<path d="M177.7 100.2h7.6" fill="none" stroke="#008700" stroke-width=".25"/>
<circle cx="177.7" cy="100.2" r=".51" fill="#999"/>
<path d="M177.7 97.7h7.6" fill="none" stroke="#008700" stroke-width=".25"/>
<circle cx="177.7" cy="97.7" r=".51" fill="#999"/>
<path d="M171.3 105.3v2.5" fill="none" stroke="#870000" stroke-width=".25"/>
<path d="M168.8 107.8h5.1M169.5 108.6h3.6M170.3 109.3h2M171.1 110.1h.5" fill="none" stroke="#a10000" stroke-width=".25"/>
<path d="M272.9 39.2h.1M265.3 41.8h.1M171.3 105.3h.1M77.3 153.5h7.7" fill="none" stroke="#008700" stroke-width=".25"/>
<circle cx="85" cy="153.5" r=".51" fill="#999"/>
<path d="M77.3 148.5h7.7" fill="none" stroke="#008700" stroke-width=".25"/>
<circle cx="85" cy="148.5" r=".51" fill="#999"/>
<path d="M177.7 112.9h7.6" fill="none" stroke="#008700" stroke-width=".25"/>
<circle cx="177.7" cy="112.9" r=".51" fill="#999"/>
<path d="M177.7 115.4h7.6" fill="none" stroke="#008700" stroke-width=".25"/>
<circle cx="177.7" cy="115.4" r=".51" fill="#999"/>
<path d="M46.9 50.7h7.6" fill="none" stroke="#008700" stroke-width=".25"/>
<circle cx="46.9" cy="50.7" r=".51" fill="#999"/>
<path d="M177.7 110.4h7.6" fill="none" stroke="#008700" stroke-width=".25"/>
<circle cx="177.7" cy="110.4" r=".51" fill="#999"/>
<path d="M351.7 115.4h-8.9v7.7h8.9M177.7 144.7h1.2" fill="none" stroke="#008700" stroke-width=".25"/>
<circle cx="342.8" cy="123.1" r=".63" fill="#c00"/>
<path d="M342.8 181.5h8.9M351.7 184h-3.8v6.4h15.2v-1.3" fill="none" stroke="#008700" stroke-width=".25"/>
<circle cx="347.9" cy="190.4" r=".63" fill="#c00"/>
<path d="M300.9 185.3h7.6M305.9 185.3v5.1h2.6" fill="none" stroke="#008700" stroke-width=".25"/>
<circle cx="305.9" cy="185.3" r=".63" fill="#c00"/>
<circle cx="300.9" cy="185.3" r=".51" fill="#999"/>
<path d="M318.6 185.3h1.3M318.6 190.4h1.3" fill="none" stroke="#008700" stroke-width=".25"/>
<path d="M116.7 41.8h5.1v9.4h-5.1zM116.7 53.7h5.1v6.9h-5.1zM117.2 51.2v2.5M121.3 51.2v2.5" fill="none" stroke="#a10000" stroke-width=".25"/>
<path d="M121.8 54.5h5.1" fill="none" stroke="#870000" stroke-width=".25"/>
<circle cx="126.9" cy="54.5" r=".63" fill="#c00"/>
<path d="M111.6 59.6h5.1M111.6 54.5h5.1M121.8 59.6h5.1" fill="none" stroke="#870000" stroke-width=".25"/>
<circle cx="111.6" cy="54.5" r=".63" fill="#c00"/>
<path d="M119.3 59.6v5" fill="none" stroke="#870000" stroke-width=".25"/>
<g fill="none" stroke="#a10000" stroke-width=".25">
<path d="M119.3 57.5v2.1"/>
<circle cx="119.3" cy="57" r=".51"/>
</g>
<path d="M199.3 137v7.7" fill="none" stroke="#008700" stroke-width=".25"/>
<circle cx="199.3" cy="144.7" r=".51" fill="#999"/>
<path d="M219.6 137v7.7" fill="none" stroke="#008700" stroke-width=".25"/>
<circle cx="219.6" cy="144.7" r=".51" fill="#999"/>
<g font-size="4.5" fill="#000080">
<text x="297.9" y="257.1">Schematic1</text>
<text x="353" y="274.9">open</text>
<text x="366.4" y="292.7">嘉立创EDA</text>
</g>
<g font-size="3.7" fill="#a00000">
<text x="243.2" y="256.7">原理图</text>
<text x="355" y="254.1">更新日期</text>
<text x="355" y="259.2">创建日期</text>
<text x="243.2" y="269.4">绘制</text>
<text x="243.2" y="264.3">图页</text>
<text x="355" y="264.3">物料编码</text>
<text x="243.2" y="274.4">审阅</text>
<text x="303" y="284.6">版本</text>
<text x="323.4" y="284.6">尺寸</text>
<text x="359.3" y="284.3">页</text>
<text x="386.5" y="284.3">共</text>
</g>
<g font-size="3.4" fill="#000080">
<text x="380.9" y="254">2026-08-29</text>
<text x="380.9" y="259">2026-08-23</text>
<text x="307.7" y="264.1">P1</text>
<text x="373.6" y="284.2">1</text>
<text x="403.3" y="284.2">1</text>
<text x="303.2" y="292.1">V1.0</text>
<text x="325.5" y="292.1">A4</text>
</g>
<g font-size="1.8" fill="#00f">
<text x="300.1" y="33.4">GND</text>
<text x="263.4" y="38.7">3.3V</text>
<text x="271.1" y="36.2">3.3V</text>
<text x="46.9" y="45">TX</text>
<text x="46.9" y="47.6">RX</text>
<text x="275.5" y="46.3">4.7k</text>
<text x="281.2" y="43.8">3.3V</text>
<text x="37.2" y="49.9">GND</text>
<text x="37.4" y="52.7">3.3V</text>
<text x="46.9" y="50.1">PPS</text>
<text x="267.8" y="48.9">4.7k</text>
<text x="283.1" y="48.9">SDA_TH</text>
<text x="283.1" y="51.4">SCL_TH</text>
<text x="283.1" y="53.9">INT</text>
<text x="63.4" y="59">ATGM336H-F8N76 GND</text>
<text x="283.1" y="56.5">RST</text>
<text x="98.9" y="60.3">47nH</text>
<text x="104.5" y="63.8">GND</text>
<text x="129.9" y="65.1">GND</text>
<text x="43.1" y="67.9">10uF</text>
<text x="116.7" y="66.6">6GHz</text>
<text x="281.1" y="67.7">GND</text>
<text x="37.2" y="77.8">GND</text>
<text x="86.8" y="75.3">GND</text>
<text x="300.1" y="74">GND</text>
<text x="361.1" y="74">GND</text>
<text x="156.8" y="89.5">3.3V</text>
<text x="239.1" y="88.2" transform="rotate(-90 239.1 88.2)">GND</text>
<text x="344" y="84.4">X-</text>
<text x="344" y="87">Y-</text>
<text x="344" y="89.5">X+</text>
<text x="163.7" y="95.8">10k</text>
<text x="179.4" y="92.1" transform="rotate(-90 179.4 92.1)">GND</text>
<text x="231" y="92">DB15</text>
<text x="231" y="94.6">DB14</text>
<text x="333.3" y="94.6">3.3V</text>
<text x="344" y="92">Y+</text>
<text x="177.7" y="99.7">SCL_TH</text>
<text x="177.7" y="97.1">SDA_TH</text>
<text x="231" y="97.1">DB13</text>
<text x="231" y="99.7">DB12</text>
<text x="339.4" y="97.1" transform="rotate(-90 339.4 97.1)">GND</text>
<text x="171.3" y="103.5">10uF</text>
<text x="177.7" y="104.7">RST</text>
<text x="177.7" y="102.2">INT</text>
<text x="231" y="102.2">DB11</text>
<text x="231" y="104.7">DB10</text>
<text x="231" y="107.3">DB9</text>
<text x="344" y="104.7">LCD_CS</text>
<text x="344" y="107.3">LCD_RS 10</text>
<text x="169.3" y="112.1">GND</text>
<text x="177.7" y="112.4">TX</text>
<text x="177.7" y="109.8">PPS</text>
<text x="231" y="109.8">DB8</text>
<text x="231" y="112.4">DB7</text>
<text x="344" y="109.8">LCD_WR 11</text>
<text x="344" y="112.4">LCD_RD 12</text>
<text x="177.7" y="120">D-</text>
<text x="177.7" y="117.4">BL_EN</text>
<text x="177.7" y="114.9">RX</text>
<text x="246.9" y="120">3.3V</text>
<text x="344" y="120">LCD_RST15</text>
<text x="177.7" y="122.5">D+</text>
<text x="238.6" y="123.8">10k</text>
<text x="306.7" y="123.1" transform="rotate(-90 306.7 123.1)">BK1</text>
<text x="336.9" y="125.1" transform="rotate(-90 336.9 125.1)">GND</text>
<text x="344" y="125.1">DB0</text>
<text x="295.8" y="130.1">BL_EN</text>
<text x="344" y="127.6">DB1</text>
<text x="344" y="130.1">DB2</text>
<text x="63" y="137.8">+5V</text>
<text x="298.3" y="137.8">10k</text>
<text x="344" y="132.7">DB3</text>
<text x="344" y="135.2">DB4</text>
<text x="344" y="137.8">DB5</text>
<text x="234.1" y="142.6">GND</text>
<text x="344" y="140.3">DB6</text>
<text x="344" y="142.8">DB7</text>
<text x="69.7" y="149.2">33</text>
<text x="69.7" y="144.1">5.1k</text>
<text x="79.9" y="147.9">D+</text>
<text x="89.2" y="145.4" transform="rotate(-90 89.2 145.4)">GND</text>
<text x="174.6" y="146.5" transform="rotate(-90 174.6 146.5)">3.3V</text>
<text x="181.5" y="147.9">10k</text>
<text x="193.6" y="144.7" transform="rotate(-90 193.6 144.7)">LCD_CS 15</text>
<text x="196.2" y="144.7" transform="rotate(-90 196.2 144.7)">LCD_RS 16</text>
<text x="198.7" y="144.7" transform="rotate(-90 198.7 144.7)">LCD_WR17</text>
<text x="201.3" y="144.7" transform="rotate(-90 201.3 144.7)">LCD_RD18</text>
<text x="203.8" y="144.7" transform="rotate(-90 203.8 144.7)">LCD_RST19</text>
<text x="206.3" y="144.7" transform="rotate(-90 206.3 144.7)">DB0</text>
<text x="208.9" y="144.7" transform="rotate(-90 208.9 144.7)">DB1</text>
<text x="211.4" y="144.7" transform="rotate(-90 211.4 144.7)">DB2</text>
<text x="214" y="144.7" transform="rotate(-90 214 144.7)">DB3</text>
<text x="216.5" y="144.7" transform="rotate(-90 216.5 144.7)">DB4</text>
<text x="219" y="144.7" transform="rotate(-90 219 144.7)">DB5</text>
<text x="221.6" y="144.7" transform="rotate(-90 221.6 144.7)">DB6</text>
<text x="344" y="145.4">DB8</text>
<text x="344" y="147.9">DB9</text>
<text x="69.7" y="154.3">33</text>
<text x="79.9" y="153">D-</text>
<text x="141.7" y="153">+5V</text>
<text x="149.7" y="151.7">100k</text>
<text x="305.2" y="150.2">GND</text>
<text x="344" y="150.5">DB10</text>
<text x="344" y="153">DB11</text>
<text x="344" y="155.5">DB12</text>
<text x="63" y="160.6">+5V</text>
<text x="69.7" y="159.3">5.1k</text>
<text x="99.5" y="160.4">GND</text>
<text x="156.6" y="160.4">GND</text>
<text x="329.5" y="161.9">3.3V</text>
<text x="344" y="158.1">DB13</text>
<text x="344" y="160.6">DB14</text>
<text x="80.4" y="165.4">GND</text>
<text x="119.9" y="164.4">3.3V</text>
<text x="335.2" y="167">0</text>
<text x="344" y="163.2">DB15</text>
<text x="344" y="165.7">LEDA</text>
<text x="41.8" y="170.8">TYPE-C 16PIN 2MD(073)</text>
<text x="111.6" y="170.8">2.2uH</text>
<text x="128.1" y="168.2">450k</text>
<text x="147.2" y="168.2">10uF</text>
<text x="344" y="168.2">BK1</text>
<text x="344" y="170.8">BK1</text>
<text x="344" y="173.3">BK1</text>
<text x="37.2" y="178.1">GND</text>
<text x="125.6" y="174.6">10uF</text>
<text x="141.4" y="179.4">GND</text>
<text x="336.9" y="178.4" transform="rotate(-90 336.9 178.4)">GND</text>
<text x="344" y="178.4">IM0</text>
<text x="119.8" y="184.5">GND</text>
<text x="300.9" y="184.7">IM0</text>
<text x="318" y="182.2">3.3V</text>
<text x="339.7" y="183.3" transform="rotate(-90 339.7 183.3)">3.3V</text>
<text x="311" y="191.1">0</text>
<text x="311" y="186">NC</text>
<text x="317.9" y="197.2">GND</text>
<text x="345.8" y="197.2">GND</text>
</g>
<g font-size="1.8" fill="#000080">
<text x="57" y="40">U2</text>
<text x="116.7" y="41.2">RF2</text>
<text x="267.8" y="46.3">R15</text>
<text x="275.5" y="43.8">R16</text>
<text x="298.3" y="53.9">FPC2</text>
<text x="98.9" y="57.7">L1</text>
<text x="43.1" y="65.4">C1</text>
<text x="161.2" y="94.6">R6</text>
<text x="171.3" y="98.4">C4</text>
<text x="205.6" y="102.2">U1</text>
<text x="238.6" y="121.2">R7</text>
<text x="237.4" y="130.1">SW1</text>
<text x="309.8" y="127.6">Q1</text>
<text x="41.8" y="135.2">USB1</text>
<text x="298.3" y="135.2">R8</text>
<text x="69.7" y="141.6">R1</text>
<text x="181.5" y="141.6">R19</text>
<text x="69.7" y="146.6">R17</text>
<text x="149.7" y="149.2">R3</text>
<text x="69.7" y="151.7">R18</text>
<text x="121.8" y="154.3">U3</text>
<text x="69.7" y="156.8">R2</text>
<text x="114.2" y="167">L2</text>
<text x="128.1" y="165.7">R4</text>
<text x="147.2" y="165.7">C2</text>
<text x="335.2" y="164.4">R5</text>
<text x="125.6" y="172">C3</text>
<text x="311" y="183.5">R9</text>
<text x="311" y="188.6">R10</text>
</g>
<g font-size="1.8">
<text x="55.9" y="42.7">1</text>
<text x="55.9" y="45.3">2</text>
<text x="55.9" y="47.8">3</text>
<text x="58" y="44">GND</text>
<text x="58" y="46.6">TXD0</text>
<text x="76.3" y="46.6">Reserved</text>
<text x="76.3" y="44">Reserved</text>
<text x="85.1" y="47.8">16</text>
<text x="85.1" y="45.3">17</text>
<text x="85.1" y="42.7">18</text>
<text x="293.5" y="46.6">1</text>
<text x="296.3" y="47.6">1</text>
<text x="301.3" y="43.5" transform="rotate(-90 301.3 43.5)">8</text>
<text x="302.4" y="46.3" transform="rotate(-90 302.4 46.3)">8</text>
<text x="55.9" y="50.4">4</text>
<text x="55.9" y="52.9">5</text>
<text x="58" y="49.1">RXD0</text>
<text x="58" y="51.6">1PPS</text>
<text x="76.3" y="51.6">Reserved</text>
<text x="76.3" y="49.1">Reserved</text>
<text x="85.1" y="52.9">14</text>
<text x="85.1" y="50.4">15</text>
<text x="113.9" y="53.7">4</text>
<text x="122.6" y="53.7">1</text>
<text x="293.5" y="49.1">2</text>
<text x="293.5" y="51.6">3</text>
<text x="296.3" y="50.1">2</text>
<text x="296.3" y="52.6">3</text>
<text x="55.9" y="55.4">6</text>
<text x="55.9" y="58">7</text>
<text x="58" y="54.2">ON/OFF</text>
<text x="58" y="56.7">VBAT</text>
<text x="58" y="59.3">SCL</text>
<text x="76.8" y="54.2">VCC_RF</text>
<text x="80.3" y="56.7">SDA</text>
<text x="85.1" y="58">12</text>
<text x="85.1" y="55.4">13</text>
<text x="113.9" y="58.8">3</text>
<text x="122.6" y="58.8">2</text>
<text x="293.5" y="54.2">4</text>
<text x="293.5" y="56.7">5</text>
<text x="293.5" y="59.3">6</text>
<text x="296.3" y="55.2">4</text>
<text x="296.3" y="57.7">5</text>
<text x="55.9" y="60.5">8</text>
<text x="55.9" y="63.1">9</text>
<text x="58" y="61.8">VCC</text>
<text x="58" y="64.3">nRESET</text>
<text x="78.8" y="61.8">RF_IN</text>
<text x="80" y="64.3">GND</text>
<text x="85.1" y="63.1">10</text>
<text x="85.1" y="60.5">11</text>
<text x="118.9" y="61.8" transform="rotate(-90 118.9 61.8)">5</text>
<text x="296.3" y="60.3">6</text>
<text x="301.3" y="64.9" transform="rotate(-90 301.3 64.9)">7</text>
<text x="302.4" y="62.1" transform="rotate(-90 302.4 62.1)">7</text>
<text x="362.3" y="82.9" transform="rotate(-90 362.3 82.9)">42</text>
<text x="186.7" y="89.7">1</text>
<text x="221.4" y="86.9">GND</text>
<text x="225.9" y="85.9">41</text>
<text x="226.1" y="89.7">40</text>
<text x="353.1" y="84.7">1</text>
<text x="353.1" y="87.2">2</text>
<text x="353.1" y="89.7">3</text>
<text x="355.1" y="85.9">1</text>
<text x="355.1" y="88.5">2</text>
<text x="363.3" y="85.4" transform="rotate(-90 363.3 85.4)">42</text>
<text x="186.7" y="92.3">2</text>
<text x="186.7" y="94.8">3</text>
<text x="188.8" y="91">GND</text>
<text x="188.8" y="93.5">3V3</text>
<text x="221" y="91">GND</text>
<text x="222.1" y="93.5">IO1</text>
<text x="226.1" y="94.8">38</text>
<text x="226.1" y="92.3">39</text>
<text x="353.1" y="92.3">4</text>
<text x="353.1" y="94.8">5</text>
<text x="355.1" y="91">3</text>
<text x="355.1" y="93.5">4</text>
<text x="186.7" y="97.4">4</text>
<text x="186.7" y="99.9">5</text>
<text x="188.8" y="96.1">EN</text>
<text x="188.8" y="98.6">IO4</text>
<text x="188.8" y="101.2">IO5</text>
<text x="220.2" y="101.2">RXD0</text>
<text x="220.4" y="98.6">TXD0</text>
<text x="222.1" y="96.1">IO2</text>
<text x="226.1" y="99.9">36</text>
<text x="226.1" y="97.4">37</text>
<text x="353.1" y="97.4">6</text>
<text x="353.1" y="99.9">7</text>
<text x="355.1" y="96.1">5</text>
<text x="355.1" y="98.6">6</text>
<text x="355.1" y="101.2">7</text>
<text x="186.7" y="102.4">6</text>
<text x="186.7" y="105">7</text>
<text x="186.7" y="107.5">8</text>
<text x="188.8" y="103.7">IO6</text>
<text x="188.8" y="106.2">IO7</text>
<text x="221.1" y="106.2">IO41</text>
<text x="221.1" y="103.7">IO42</text>
<text x="226.1" y="107.5">33</text>
<text x="226.1" y="105">34</text>
<text x="226.1" y="102.4">35</text>
<text x="353.1" y="102.4">8</text>
<text x="353.1" y="105">9</text>
<text x="355.1" y="103.7">8</text>
<text x="355.1" y="106.2">9</text>
<text x="185.7" y="112.6">10</text>
<text x="186.7" y="110.1">9</text>
<text x="188.8" y="108.8">IO15</text>
<text x="188.8" y="111.3">IO16</text>
<text x="188.8" y="113.9">IO17</text>
<text x="221.1" y="113.9">IO38</text>
<text x="221.1" y="111.3">IO39</text>
<text x="221.1" y="108.8">IO40</text>
<text x="226.1" y="112.6">31</text>
<text x="226.1" y="110.1">32</text>
<text x="355.1" y="108.8">10</text>
<text x="355.1" y="111.3">11</text>
<text x="355.1" y="113.9">12</text>
<text x="185.7" y="115.1">11</text>
<text x="185.7" y="117.7">12</text>
<text x="188.8" y="116.4">IO18</text>
<text x="188.8" y="118.9">IO8</text>
<text x="221.1" y="118.9">IO36</text>
<text x="221.1" y="116.4">IO37</text>
<text x="226.1" y="117.7">29</text>
<text x="226.1" y="115.1">30</text>
<text x="352.1" y="115.1">13</text>
<text x="352.1" y="117.7">14</text>
<text x="355.1" y="116.4">13</text>
<text x="355.1" y="118.9">14</text>
<text x="185.7" y="120.2">13</text>
<text x="185.7" y="122.8">14</text>
<text x="188.8" y="121.5">IO19</text>
<text x="188.8" y="124">IO20</text>
<text x="221.1" y="121.5">IO35</text>
<text x="222.1" y="124">IO0</text>
<text x="226.1" y="122.8">27</text>
<text x="226.1" y="120.2">28</text>
<text x="352.1" y="122.8">16</text>
<text x="352.1" y="125.3">17</text>
<text x="355.1" y="121.5">15</text>
<text x="355.1" y="124">16</text>
<text x="235.8" y="128.1" transform="rotate(-90 235.8 128.1)">2</text>
<text x="352.1" y="127.8">18</text>
<text x="352.1" y="130.4">19</text>
<text x="355.1" y="126.6">17</text>
<text x="355.1" y="129.1">18</text>
<text x="355.1" y="131.6">19</text>
<text x="39.6" y="138">14</text>
<text x="54.6" y="138">B1A12</text>
<text x="194.7" y="134" transform="rotate(-90 194.7 134)">IO3</text>
<text x="197.2" y="134" transform="rotate(-90 197.2 134)">IO46</text>
<text x="199.7" y="134" transform="rotate(-90 199.7 134)">IO9</text>
<text x="202.3" y="134" transform="rotate(-90 202.3 134)">IO10</text>
<text x="204.8" y="134" transform="rotate(-90 204.8 134)">IO11</text>
<text x="206.1" y="137.1" transform="rotate(-90 206.1 137.1)">20</text>
<text x="207.4" y="134" transform="rotate(-90 207.4 134)">IO12</text>
<text x="208.6" y="137.1" transform="rotate(-90 208.6 137.1)">21</text>
<text x="209.9" y="134" transform="rotate(-90 209.9 134)">IO13</text>
<text x="211.2" y="137.1" transform="rotate(-90 211.2 137.1)">22</text>
<text x="212.4" y="134" transform="rotate(-90 212.4 134)">IO14</text>
<text x="213.7" y="137.1" transform="rotate(-90 213.7 137.1)">23</text>
<text x="215" y="134" transform="rotate(-90 215 134)">IO21</text>
<text x="216.2" y="137.1" transform="rotate(-90 216.2 137.1)">24</text>
<text x="217.5" y="134" transform="rotate(-90 217.5 134)">IO47</text>
<text x="218.8" y="137.1" transform="rotate(-90 218.8 137.1)">25</text>
<text x="220.1" y="134" transform="rotate(-90 220.1 134)">IO48</text>
<text x="221.3" y="137.1" transform="rotate(-90 221.3 137.1)">26</text>
<text x="222.6" y="134" transform="rotate(-90 222.6 134)">IO45</text>
<text x="235.8" y="134.2" transform="rotate(-90 235.8 134.2)">1</text>
<text x="352.1" y="132.9">20</text>
<text x="352.1" y="135.5">21</text>
<text x="352.1" y="138">22</text>
<text x="355.1" y="134.2">20 FPC1</text>
<text x="355.1" y="136.7">21</text>
<text x="42.7" y="139.3">EH</text>
<text x="48.6" y="141.8">VBUS</text>
<text x="49.5" y="139.3">GND</text>
<text x="54.6" y="143.1">B5</text>
<text x="54.6" y="140.5">B4A9</text>
<text x="352.1" y="140.5">23</text>
<text x="352.1" y="143.1">24</text>
<text x="355.1" y="139.3">22</text>
<text x="355.1" y="141.8">23</text>
<text x="48.8" y="146.9">SBU1</text>
<text x="49.9" y="144.3">CC2</text>
<text x="50.2" y="149.4">Dp2</text>
<text x="54.6" y="148.2">B6</text>
<text x="54.6" y="145.6">A8</text>
<text x="352.1" y="145.6">25</text>
<text x="352.1" y="148.2">26</text>
<text x="355.1" y="144.3">24</text>
<text x="355.1" y="146.9">25</text>
<text x="355.1" y="149.4">26</text>
<text x="50.2" y="154.5">Dp1</text>
<text x="50.2" y="152">Dn1</text>
<text x="54.6" y="155.8">B7</text>
<text x="54.6" y="153.2">A6</text>
<text x="54.6" y="150.7">A7</text>
<text x="114.3" y="150.7">1</text>
<text x="114.3" y="153.2">2</text>
<text x="114.3" y="155.8">3</text>
<text x="116.4" y="152">EN</text>
<text x="116.4" y="154.5">GND</text>
<text x="127.4" y="152">FB</text>
<text x="130.8" y="155.8">4</text>
<text x="130.8" y="150.7">5</text>
<text x="352.1" y="150.7">27</text>
<text x="352.1" y="153.2">28</text>
<text x="352.1" y="155.8">29</text>
<text x="355.1" y="152">27</text>
<text x="355.1" y="154.5">28</text>
<text x="49.9" y="159.6">CC1</text>
<text x="50.2" y="157">Dn2</text>
<text x="54.6" y="160.9">B8</text>
<text x="54.6" y="158.3">A5</text>
<text x="116.4" y="157">SW</text>
<text x="126.7" y="157">VIN</text>
<text x="352.1" y="158.3">30</text>
<text x="352.1" y="160.9">31</text>
<text x="355.1" y="157">29</text>
<text x="355.1" y="159.6">30</text>
<text x="39.6" y="165.9">13</text>
<text x="42.7" y="167.2">EH</text>
<text x="48.6" y="164.7">VBUS</text>
<text x="48.8" y="162.1">SBU2</text>
<text x="49.5" y="167.2">GND</text>
<text x="54.6" y="165.9">A1B12</text>
<text x="54.6" y="163.4">A4B9</text>
<text x="352.1" y="163.4">32</text>
<text x="352.1" y="165.9">33</text>
<text x="355.1" y="162.1">31</text>
<text x="355.1" y="164.7">32</text>
<text x="355.1" y="167.2">33</text>
<text x="352.1" y="168.5">34</text>
<text x="352.1" y="171">35</text>
<text x="352.1" y="173.6">36</text>
<text x="355.1" y="169.7">34</text>
<text x="355.1" y="172.3">35</text>
<text x="304.7" y="177.6">IM0 = 0 16BIT</text>
<text x="304.7" y="179.7">IM0 = 1 8BIT</text>
<text x="352.1" y="176.1">37</text>
<text x="352.1" y="178.6">38</text>
<text x="355.1" y="174.8">36</text>
<text x="355.1" y="177.4">37</text>
<text x="355.1" y="179.9">38</text>
<text x="352.1" y="181.2">39</text>
<text x="352.1" y="183.7">40</text>
<text x="355.1" y="182.4">39</text>
<text x="355.1" y="185">40</text>
<text x="362.3" y="189.1" transform="rotate(-90 362.3 189.1)">41</text>
<text x="363.3" y="186.5" transform="rotate(-90 363.3 186.5)">41</text>
</g>
</svg>
